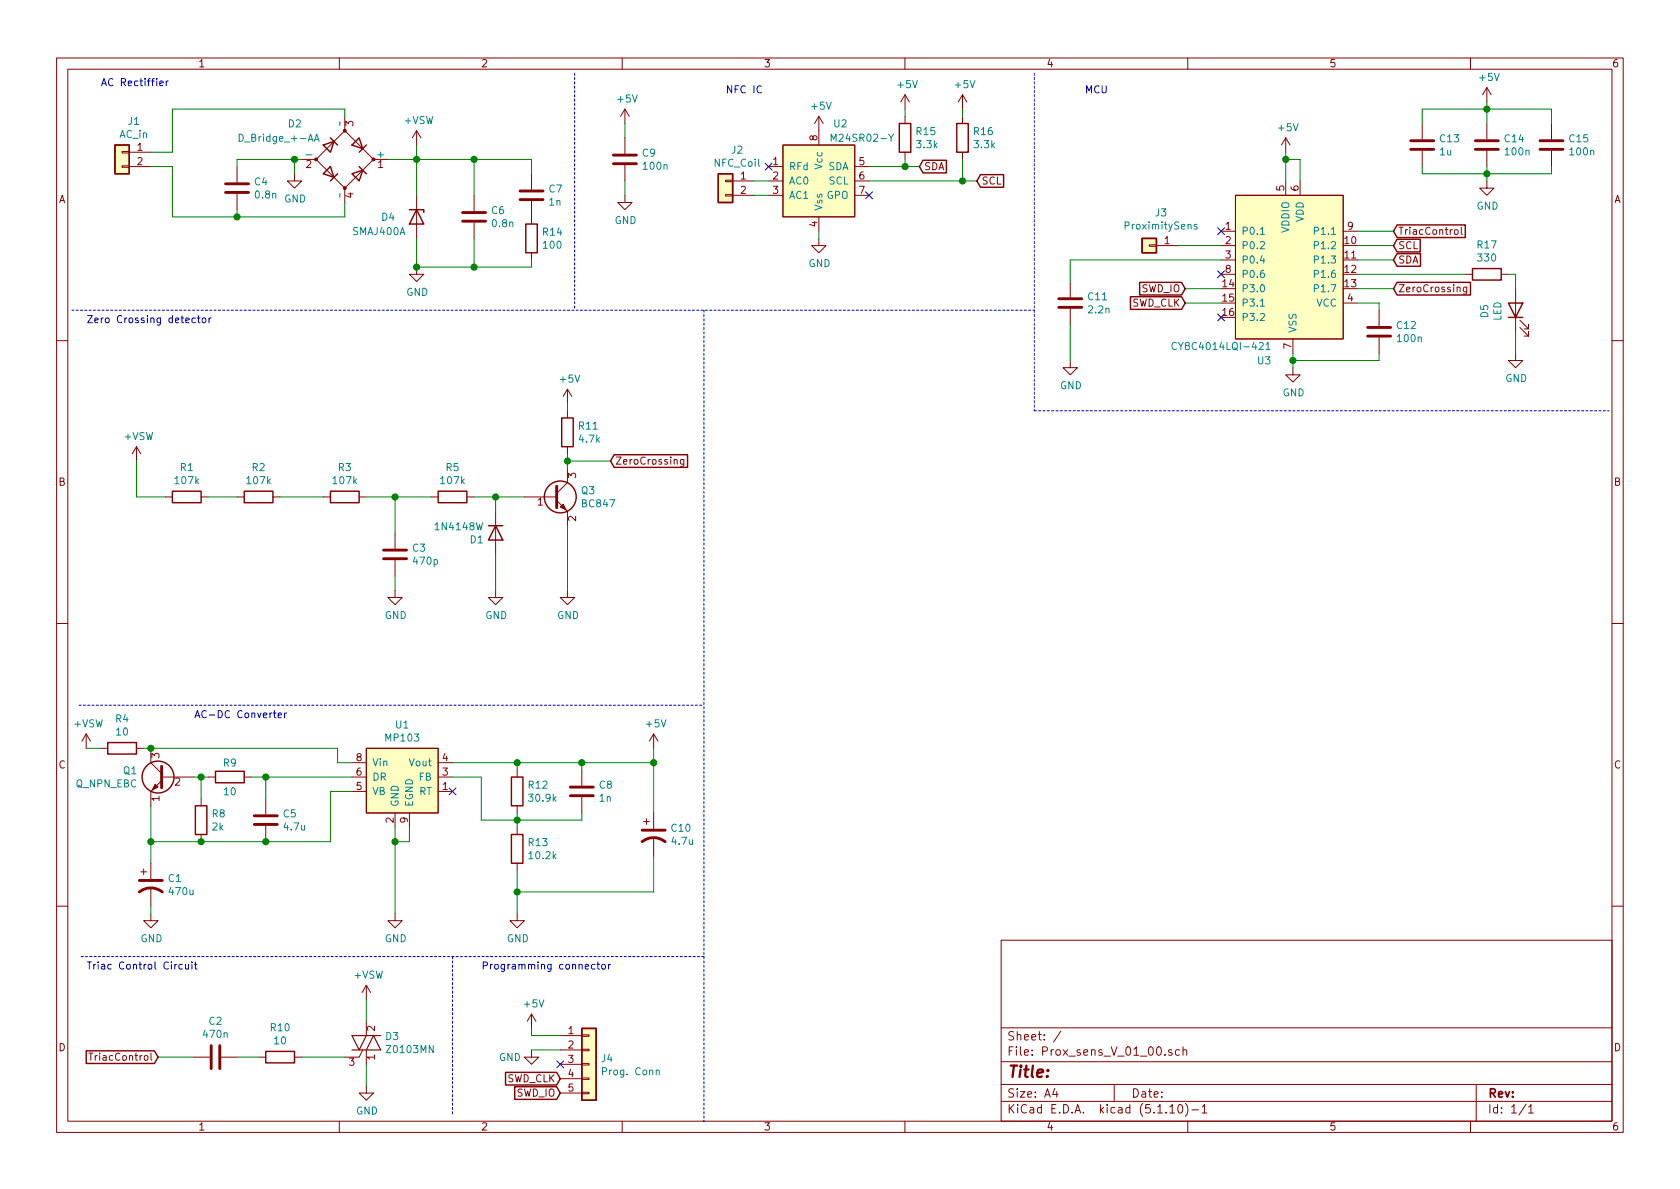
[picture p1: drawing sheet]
<svg xmlns="http://www.w3.org/2000/svg" width="297mm" height="210mm" viewBox="0 0 297 210" stroke-linecap="round" stroke-linejoin="round" font-family="sans-serif">
<g fill="none" stroke="#840000" stroke-width=".18">
<path d="M10 10.3h277v189.9h-277zM12 12.2h273v186.1h-273zM60 10.3v1.9M110 10.3v1.9M110.5 19.3v2.5M110.5 19.3l-.8 1.3M110.5 19.3l.8 1.3M160 10.3v1.9M160 16.8v2.5M160 16.8l-.7 1.2M160 16.8l.8 1.2M170.2 16.8v2.5"/>
<path d="M170.2 16.8l-.8 1.2M170.2 16.8l.7 1.2M210 10.3v1.9M260 10.3v1.9M262.9 15.5v2.5M262.9 15.5l-.8 1.3M262.9 15.5l.8 1.3M21.6 29.3h1.3v.3h-1.3zM21.6 26.8h1.3v.2h-1.3zM22.9 29.5h3.8M22.9 26.9h3.8M41.9 29.5v2.8"/>
<path d="M41.9 34.3v2.8M52.1 30.7v1.3h1.2l-1.2 1.3-1.3-1.3h1.3M53.3 28.2h2.6M55.9 28.2l5.1-5.1 5 5.1-5 5.1zM61 20.6v2.5M61 33.3v2.5M66 28.2h2.6M73.7 23.1v2.5M73.7 34.5v7.7M73.7 23.1l-.8 1.3M73.7 23.1l.7 1.3M83.8 34.5v2.8"/>
<path d="M83.8 39.4v2.8M94 30.7v2.8M94 35.6v4M110.5 34.5v1.3h1.3l-1.3 1.3-1.3-1.3h1.3M110.5 24.4v2.8M110.5 29.2v2.8M128.3 34.4h1.2v.3h-1.2zM128.3 31.9h1.2v.2h-1.2zM129.5 32h3.8M129.5 34.5h3.8M135.9 32h2.5M135.9 34.5h2.5"/>
<path d="M135.9 29.5h2.5M138.4 25.6h12.7v12.7h-12.7zM144.8 20.6l-.8 1.2M144.8 20.6v5M144.8 38.3v2.6M144.8 20.6l.7 1.2M151.1 32h2.6M151.1 34.5h2.6M151.1 29.5h2.6M160 20.6v1.2M160 26.9v1.3M170.2 20.6v1.2"/>
<path d="M170.2 26.9v1.3M218.4 34.5h19.1v25.4h-19.1zM227.3 24.4v2.5M227.3 32v2.5M227.3 24.4l-.7 1.2M227.3 24.4l.8 1.2M229.9 32v2.5M251.5 21.8v2.8M251.5 26.7v2.8M262.9 32v1.3h1.3l-1.3 1.2-1.3-1.2h1.3M262.9 21.8v2.8M262.9 26.7v2.8"/>
<path d="M274.3 21.8v2.8M274.3 26.7v2.8M73.7 47.2v1.3h1.2l-1.2 1.3-1.3-1.3h1.3M94 44.7v1.3M144.8 42.2v1.2h1.2l-1.2 1.3-1.3-1.3h1.3M189.2 49.8v2.8M189.2 54.6v2.8M203.2 43.3h1.3v.3h-1.3zM204.5 43.4h3.8M215.9 48.5h2.5M215.9 43.4h2.5M215.9 40.9h2.5"/>
<path d="M215.9 46h2.5M228.6 59.9v2.6M237.5 40.9h2.5M237.5 53.6h2.5M243.8 54.9v2.8M243.8 59.7v2.8M257.2 40.7l.2-.1 .4 .1v.5l-.1 .2h-.3l-.2-.1zM258.4 40.2v1.1l.1 .1M259.1 48.5h1.2M259.3 50.8v1l-.2 .2h-.3M259.3 50.8h-.3l-.3 .2 .2 .6h.4M265.4 48.5h1.3"/>
<path d="M268 51v7.7M268.7 57.9l1.6 1.5v-.7v.7h-.8M268.7 56.6l1.6 1.6v-.8v.8h-.8M10 60.2h2M24.1 79l-.7 1.3M24.1 79v2.5M24.1 79l.8 1.3M100.3 68.8v2.6M100.3 72.6v1.3M100.3 79v1.3M100.3 68.8l-.7 1.3M100.3 68.8l.8 1.3"/>
<path d="M189.2 63.7v1.3h1.3l-1.3 1.3-1.2-1.3h1.2M228.6 65v1.3h1.3l-1.3 1.3-1.3-1.3h1.3M268 62.5v1.2h1.2l-1.2 1.3-1.3-1.3h1.3M285 60.2h2M29.2 87.9h1.3M35.6 87.9h1.2M41.9 87.9h1.3M48.3 87.9h1.2M57.1 87.9h1.3M63.5 87.9h1.3M69.8 94.2v2.8M69.8 99.1v2.7"/>
<path d="M76.2 87.9h1.3M82.5 87.9h1.3M87.6 90.4v7.6M92.7 87.9h5.7M98.4 88.5l1.9 1.9v2.6M100.3 82.8v2.5l-1.9 1.9M120.9 81.2v1.1l-.3 .2-.3-.1M120.9 81.3l-.4-.1-.2 .3 .1 .5h.5M10 110.3h2M69.8 104.4v1.3h1.3l-1.3 1.2-1.2-1.2h1.2M87.6 104.4v1.3h1.3l-1.3 1.2-1.2-1.2h1.2M100.3 104.4v1.3h1.3l-1.3 1.2-1.2-1.2h1.2"/>
<path d="M285 110.3h2M15.2 129.8l-.7 1.3M15.2 129.8v2.5M15.2 129.8l.8 1.3M17.8 132.3h1.2M24.1 132.3h1.3M26.7 132.3v2.6l1.9 1.9M28.6 138l-1.9 1.9v2.6M28.6 137.4h5.7M36.8 137.4h1.3M43.2 137.4h1.2M62.2 139.9h2.6"/>
<path d="M62.2 137.4h2.6M62.2 134.9h2.6M64.8 132.3h12.7v11.5h-12.7zM77.5 139.9h2.5M77.5 137.4h2.5M77.5 134.9h2.5M91.4 136.1v1.3M102.9 136.1v2.8M115.6 129.8l-.8 1.3M115.6 129.8v2.5M115.6 129.8l.7 1.3M24.9 154.2h1"/>
<path d="M25.4 153.7v1M26.7 152.6v2.8M26.7 157v3.3M35.6 141.2v1.3M35.6 147.6v1.2M47 141.2v2.8M47 146v2.8M69.8 143.8v2.5M72.4 143.8v2.5M91.4 142.5v1.3M91.4 146.3v1.3M91.4 152.6v1.3"/>
<path d="M102.9 141v2.8M113.8 145.3h1M114.3 144.8v1M115.6 143.8v2.8M115.6 148.1v3.3M10 160.2h2M26.7 161.5v1.3h1.2l-1.2 1.3-1.3-1.3h1.3M64.8 174.2v2.6M64.8 174.2l-.8 1.3M64.8 174.2l.7 1.3M69.8 161.5v1.3h1.3l-1.3 1.3-1.2-1.3h1.2M91.4 161.5v1.3h1.3l-1.3 1.3-1.2-1.3h1.2"/>
<path d="M94 179.3v2.6M94 179.3l-.8 1.3M94 179.3l.7 1.3M177 166.3h108v32h-108zM285 160.2h2M15.7 186.2h.7M26.7 186.2v1.1l.2 .2M34.3 186.9h2.8M39.1 186.9h2.8M45.7 186.9h1.3M52.1 186.9h1.2M60 198.3v1.9"/>
<path d="M64.1 185.7l-.6 1.2h-2.5M64.8 192v1.3h1.2l-1.2 1.3-1.3-1.3h1.3M64.8 180.6v2.5M64.8 185.7v2.5M94 185.7v1.2h1.2l-1.2 1.3-1.3-1.3h1.3M99.1 183.1h3.8M99.1 185.7h3.8M99.1 188.2h3.8M99.1 190.7h3.8M99.1 193.3h3.8M102.9 193.2h1.2v.2h-1.2zM102.9 190.6h1.2v.3h-1.2z"/>
<path d="M102.9 185.5h1.2v.3h-1.2zM102.9 183h1.2v.3h-1.2zM102.9 188.1h1.2v.2h-1.2zM110 198.3v1.9M160 198.3v1.9M177 194.8h108M177 191.8h108M177 187.8h108M177 181.8h108M186.5 192.5l-.4 1h1M186.8 193v1M187.6 182.3l-1.3 2"/>
<path d="M197 191.8v3M206.8 195.8l.5-.5v1.5M206.8 196.8h.9M207.2 185.7a.37 .37 0 0 0-.6 .1l.1 .2 .5 .2 .1 .1-.3 .3-.4-.1M208.5 195.4l.1-.1a.8 .8 0 0 1 .5 .8 .8 .8 0 0 1-.5 .7 1 1 0 0 1-.1-1.4zM208.5 185.7l-.4-.1-.3 .3 .1 .6 .2 .1 .4-.1M209.2 185.7a.37 .37 0 0 1 .6 .1v.8M209.2 185.1v1.5M209.6 195.1a1.71 1.71 0 0 1 0 2.3M210 198.3v1.9M210.7 196.3h1.2M212.5 195.8l.5-.5v1.5"/>
<path d="M212.5 196.8h.9M260 198.3v1.9M261 191.8v6.5M269.8 195.2l-1.2 2M270.3 195.8l.4-.5v1.5M270.3 196.8h.8"/>
</g>
<g fill="none" stroke="#840000" stroke-width=".25">
<path d="M20.3 25.6h2.6v5.1h-2.6zM57.1 25.6l2-.6-.7 1.9zM57.1 30.7l1.3-1.2 .7 1.9zM58.4 24.4l1.3 1.2M59.7 30.7l-1.3 1.3M62.2 25.6l1.3-1.2 .6 1.9zM62.2 30.7l1.9-.6-.6 1.9zM63.5 29.5l1.3 1.2M64.8 25.6l-1.3 1.3M72.4 37.1h2.5v.5M73.7 37.1l1.2 2.5h-2.5zM93 39.6h2v5.1h-2z"/>
<path d="M127 30.7h2.5v5.1h-2.5zM159 21.8h2v5.1h-2zM163.2 28.3h4.1v2.3h-4.1l-.6-1.1zM169.2 21.8h2v5.1h-2zM173.4 30.9h4v2.2h-4l-.7-1.1zM247 39.8h12.1v2.2h-12.1l-.6-1.1zM199.9 52.5h9l.6 1.1-.6 1.1h-9zM201.5 49.9h7.4l.6 1.1-.6 1.2h-7.4zM201.9 42.2h2.6v2.5h-2.6zM247 49.9h13v2.3h-13l-.6-1.2zM247 42.3h4.1v2.2h-4.1l-.6-1.1zM247 44.9h4.2v2.2h-4.2l-.6-1.1z"/>
<path d="M260.3 47.5h5.1v2h-5.1zM266.7 53.6h2.5l-1.2 2.5zM266.7 56.1h2.5M99.3 73.9h2v5.1h-2zM30.5 86.9h5.1v2h-5.1zM43.2 86.9h5.1v2h-5.1zM58.4 86.9h5.1v2h-5.1zM77.5 86.9h5v2h-5zM86.4 93h2.5M87.6 93l1.3 2.5h-2.5zM108.6 80.4h13v2.2h-13l-.7-1.1zM19 131.3h5.1v2h-5.1z"/>
<path d="M38.1 136.4h5.1v2h-5.1zM90.4 137.4h2.1v5.1h-2.1zM34.5 142.5h2.1v5.1h-2.1zM90.4 147.6h2.1v5h-2.1zM15.2 185.8h12.1l.6 1.1-.6 1.2h-12.1zM47 185.9h5.1v2.1h-5.1zM89.4 189.6h9l.7 1.1-.7 1.2h-9zM91 192.2h7.4l.7 1.1-.7 1.1h-7.4zM102.9 181.9h2.5v12.7h-2.5z"/>
<circle cx="99.1" cy="87.9" r="2.82"/>
<circle cx="27.9" cy="137.4" r="2.82"/>
</g>
<g fill="none" stroke="#840000" stroke-width=".51">
<path d="M39.9 34h4M39.9 32.5h4M81.8 39.1h4.1M81.8 37.6h4.1M91.9 35.3h4.1M91.9 33.8h4.1M108.5 29h4M108.5 27.4h4M249.4 26.4h4.1M249.4 24.9h4.1M260.9 26.4h4M260.9 24.9h4"/>
<path d="M272.3 26.4h4.1M272.3 24.9h4.1M187.2 54.4h4.1M187.2 52.8h4.1M241.8 59.4h4.1M241.8 57.9h4.1M67.8 98.8h4.1M67.8 97.3h4.1M98.4 86v3.8M28.6 135.5v3.8M100.8 139.2h4.1M24.6 157.7a3.3 3.3 0 0 1 4.1 0"/>
<path d="M24.6 155.7h4.1M45 145.8h4M45 144.3h4M100.8 140.7h4.1M113.5 148.8a3.3 3.3 0 0 1 4.1 0M113.5 146.8h4.1M37.3 184.9v4.1M38.9 184.9v4.1"/>
</g>
<g fill="#840000" stroke="#840000" stroke-width=".18">
<path d="M99.1 89.7l.5-.6 .5 1.1z"/>
<path d="M27.4 138.7l.5 .5-1 .5z"/>
<circle cx="55.9" cy="28.2" r=".25"/>
<circle cx="61" cy="33.3" r=".25"/>
<circle cx="61" cy="23.1" r=".25"/>
<circle cx="66" cy="28.2" r=".25"/>
</g>
<g fill="#ffffc2" stroke="#ffffc2" stroke-width=".18">
<path d="M127 30.7h2.5v5.1h-2.5z"/>
<path d="M138.4 25.6h12.7v12.7h-12.7z"/>
<path d="M20.3 25.6h2.6v5.1h-2.6z"/>
<path d="M201.9 42.2h2.6v2.5h-2.6z"/>
<path d="M64.8 132.3h12.7v11.5h-12.7z"/>
<path d="M218.4 34.5h19.1v25.4h-19.1z"/>
<path d="M102.9 181.9h2.5v12.7h-2.5z"/>
</g>
<g fill="none" stroke="#008484" stroke-width=".18">
<path d="M42.3 23.7a.64 .64 0 0 1 .7 .7 .64 .64 0 0 1-.7 .6zM55.6 25l.4-1.3 .4 1.3M55.7 24.6h.6M60 21.6l.1 .6M60 34.3l.1 .6M147 25v-1.3l.4 .9 .4-.9v1.3M157.1 23.7l.5 .7 .4-.7M211.6 39.7h-.3l-.2 .1 .1 .2 .4 .2v.3h-.5M222.8 41.4h.8M222.8 54.1h.8M208 60.7a.6 .6 0 0 0-.8 .4 .6 .6 0 0 0 .5 .7l.3-.1M223.9 60.9l.3-.4v1.3"/>
<path d="M223.9 61.8h.7M116 189.4l.2-.2 .3 .1 .1 .8"/>
</g>
<path d="M62.2 185.7h5.1l-1.3-2.6-1.2 2.6M64.8 183.1l-1.3 2.6-1.3-2.6h5.1" fill="none" stroke="#840000" stroke-width=".2"/>
<path d="M101.6 12.9v42M182.9 12.9v59.7M12.7 54.9h170.2M124.5 54.9v143.5M182.9 72.6h101.6M14 124.7h110.5M80 169.2v27.9M124.5 169.2h-110.5" fill="none" stroke="#0000c2" stroke-width=".18" stroke-dasharray=".4 .4"/>
<g fill="none" stroke="#008400" stroke-width=".18">
<path d="M160 19.3v1.3M170.2 19.3v1.3M262.9 18v3.8M26.7 29.5h3.8v8.8h30.5v-2.5M41.9 37.1v1.2M52.1 28.2v2.5M53.3 28.2h-11.4v1.3M61 20.6v-1.3h-30.5v7.6h-3.8M68.6 28.2h25.4v2.5M73.7 25.6v8.9M83.8 28.2v6.3M110.5 21.8v2.6"/>
<path d="M110.5 32v2.5M133.3 32h2.6M133.3 34.5h2.6M153.7 32h19M153.7 29.5h8.9M160 28.2v1.3M170.2 28.2v3.8M227.3 28.2h2.6v3.8M227.3 26.9v5.1M251.5 21.8v-2.5h22.8v2.5M251.5 29.5v1.2h22.8v-1.2M262.9 29.5v2.5"/>
<path d="M73.7 42.2v5h20.3v-1.2M83.8 42.2v5M144.8 40.9v1.3M189.2 57.4v6.3M208.3 43.4h7.6M209.5 53.6h6.4M209.5 51h6.4M215.9 46h-26.7v3.8M240 53.6h3.8v1.3M240 46h6.4M240 51h6.4M240 43.4h6.4"/>
<path d="M240 40.9h6.4M240 48.5h19.1M266.7 48.5h1.3v2.5M268 58.7v3.8M100.3 71.4v1.2M228.6 62.5v2.5M243.8 62.5v1.2h-15.2M24.1 81.5v6.4h5.1M36.8 87.9h5.1M49.5 87.9h7.6M64.8 87.9h11.4M69.8 87.9v6.3"/>
<path d="M83.8 87.9h8.9M87.6 87.9v2.5M87.6 98v6.4M100.3 80.3v2.5M100.3 93v11.4M100.3 81.5h7.6M69.8 101.8v2.6M15.2 132.3h2.6M25.4 132.3h34.3v2.6h2.5M34.3 137.4h2.5M35.6 137.4v3.8M44.4 137.4h17.8"/>
<path d="M47 137.4v3.8M62.2 139.9h-3.8v8.9h-31.7M80 137.4h5.1v7.6h17.8v-1.2M80 134.9h35.6M91.4 134.9v1.2M102.9 134.9v1.2M115.6 132.3v11.5M26.7 142.5v10.1M69.8 146.3v15.2M72.4 146.3v2.5h-2.6M91.4 143.8v2.5M91.4 153.9v7.6"/>
<path d="M115.6 151.4v6.3h-24.2M26.7 160.3v1.2M64.8 176.8v3.8M27.9 186.9h6.4M41.9 186.9h3.8M53.3 186.9h7.7M64.8 188.2v3.8M94 181.9v1.2h5.1M94 185.7h5.1"/>
</g>
<g fill="none" stroke="#0000c2" stroke-width=".18">
<path d="M28.2 14.7l.7-.1-.1-.2-.4-.1-.2 .2 .1 .6h.5M29.4 14.3v.9M29.8 14.3l-.4 .2M34.5 56.3l-.3-.1-.3 .3 .2 .5h.4M34.9 56.2h.5M35.1 55.8v1.1l.3 .2M35.9 56.3l.3-.1 .1 .2v.6l-.3 .1-.3-.3zM37 56.2v.9M37.3 56.2l-.3 .3M48.3 126.1h.5M48.5 125.6v1.1l.3 .2M49.2 126.5l.6-.1-.1-.3h-.3l-.2 .2v.6h.5"/>
<path d="M50.3 126.1v.8M50.7 126.1l-.4 .2M32.2 170.6l-.3-.1-.3 .3 .1 .5h.5M32.8 170.5v.8l.3 .1 .2-.2M33.3 170.5v.9M33.9 170.1v.1M33.9 170.5v.9M34.4 170.5h.4M34.5 170.1v1.1l.3 .2M105.2 170.6l-.4-.1-.2 .3 .1 .5h.5M105.5 170.5h.5M105.7 170.1v1.1l.3 .2"/>
<path d="M106.5 170.6l.3-.1 .2 .2-.1 .6-.3 .1-.2-.3zM107.6 170.5v.9M107.9 170.5l-.3 .3"/>
</g>
<g fill="#008400" stroke="#008400" stroke-width=".25">
<circle cx="73.7" cy="47.2" r=".51"/>
<circle cx="100.3" cy="81.5" r=".51"/>
<circle cx="69.9" cy="87.9" r=".51"/>
<circle cx="87.6" cy="87.9" r=".51"/>
<circle cx="41.9" cy="38.3" r=".51"/>
<circle cx="91.4" cy="157.7" r=".51"/>
<circle cx="228.6" cy="63.7" r=".51"/>
<circle cx="227.3" cy="28.2" r=".51"/>
<circle cx="262.9" cy="19.3" r=".51"/>
<circle cx="170.2" cy="32" r=".51"/>
<circle cx="160" cy="29.5" r=".51"/>
<circle cx="262.9" cy="30.7" r=".51"/>
<circle cx="115.6" cy="134.9" r=".51"/>
<circle cx="102.9" cy="134.9" r=".51"/>
<circle cx="47" cy="137.4" r=".51"/>
<circle cx="52.1" cy="28.2" r=".51"/>
<circle cx="91.4" cy="134.9" r=".51"/>
<circle cx="83.8" cy="47.2" r=".51"/>
<circle cx="35.6" cy="137.4" r=".51"/>
<circle cx="26.7" cy="132.3" r=".51"/>
<circle cx="83.8" cy="28.2" r=".51"/>
<circle cx="47" cy="148.8" r=".51"/>
<circle cx="73.7" cy="28.2" r=".51"/>
<circle cx="35.6" cy="148.8" r=".51"/>
<circle cx="26.7" cy="148.8" r=".51"/>
<circle cx="69.9" cy="148.8" r=".51"/>
<circle cx="91.4" cy="145" r=".51"/>
</g>
<g fill="none" stroke="#000084" stroke-width=".18">
<path d="M135.3 28.8l1.2 1.3M136.5 28.8l-1.2 1.3M153.1 33.9l1.2 1.2M154.3 33.9l-1.2 1.2M215.3 40.3l1.2 1.2M215.3 55.5l1.2 1.2M215.3 47.9l1.2 1.2M216.5 40.3l-1.2 1.2M216.5 55.5l-1.2 1.2M216.5 47.9l-1.2 1.2M79.4 139.3l1.2 1.3M80.6 139.3l-1.2 1.3"/>
<path d="M98.5 187.6l1.2 1.2M99.7 187.6l-1.2 1.2"/>
</g>
<text font-size="2.8" fill="#840000" x="178" y="190.5">Title:</text>
<g font-size="2.1" fill="#840000">
<text x="178" y="184">Sheet: /</text>
<text x="178" y="186.7">File: Prox_sens_V_01_00.sch</text>
<text x="178" y="196.9">KiCad E.D.A. kicad (5.1.10)-1</text>
<text x="178" y="194.1">Size: A4</text>
<text x="200" y="194.1">Date:</text>
<text x="263" y="194.1">Rev:</text>
<text x="263" y="196.9">Id: 1/1</text>
</g>
<g font-size="1.8" fill="#840000">
<text x="35" y="11.9">1</text>
<text x="85" y="11.9">2</text>
<text x="135" y="11.9">3</text>
<text x="185" y="11.9">4</text>
<text x="235" y="11.9">5</text>
<text x="285" y="11.9">6</text>
<text x="62.5" y="22.3" transform="rotate(-90 62.5 22.3)">3</text>
<text x="24.3" y="26.7">1</text>
<text x="24.3" y="29.2">2</text>
<text x="54.1" y="29.7">2</text>
<text x="66.8" y="29.7">1</text>
<text x="136.7" y="29.2">1</text>
<text x="144.5" y="24.9" transform="rotate(-90 144.5 24.9)">8</text>
<text x="151.9" y="29.2">5</text>
<text x="10.4" y="35.9">A</text>
<text x="62.5" y="35" transform="rotate(-90 62.5 35)">4</text>
<text x="131" y="31.7">1</text>
<text x="131" y="34.3">2</text>
<text x="136.7" y="31.7">2</text>
<text x="136.7" y="34.3">3</text>
<text x="151.9" y="31.7">6</text>
<text x="151.9" y="34.3">7</text>
<text x="163.3" y="30.1">SDA</text>
<text x="173.5" y="32.6">SCL</text>
<text x="227.1" y="33.8" transform="rotate(-90 227.1 33.8)">5</text>
<text x="229.6" y="33.8" transform="rotate(-90 229.6 33.8)">6</text>
<text x="285.4" y="35.9">A</text>
<text x="144.5" y="40.1" transform="rotate(-90 144.5 40.1)">4</text>
<text x="216.7" y="40.6">1</text>
<text x="238.3" y="40.6">9</text>
<text x="247.2" y="41.5">TriacControl</text>
<text x="205.9" y="43.2">1</text>
<text x="216.7" y="43.2">2</text>
<text x="216.7" y="45.7">3</text>
<text x="237.8" y="43.2">10</text>
<text x="237.8" y="45.7">11</text>
<text x="247.2" y="44.1">SCL</text>
<text x="247.2" y="46.6">SDA</text>
<text x="201.8" y="51.7">SWD_IO</text>
<text x="216.2" y="50.8">14</text>
<text x="216.2" y="53.3">15</text>
<text x="216.7" y="48.3">8</text>
<text x="237.8" y="48.3">12</text>
<text x="237.8" y="50.8">13</text>
<text x="238.3" y="53.3">4</text>
<text x="247.2" y="51.7">ZeroCrossing</text>
<text x="200" y="54.2">SWD_CLK</text>
<text x="216.2" y="55.9">16</text>
<text x="228.3" y="61.7" transform="rotate(-90 228.3 61.7)">7</text>
<text x="108.7" y="82.2">ZeroCrossing</text>
<text x="10.4" y="85.9">B</text>
<text x="95.1" y="89.4">1</text>
<text x="101.9" y="84.6" transform="rotate(-90 101.9 84.6)">3</text>
<text x="285.4" y="85.9">B</text>
<text x="101.9" y="92.2" transform="rotate(-90 101.9 92.2)">2</text>
<text x="10.4" y="135.9">C</text>
<text x="28.2" y="134.1" transform="rotate(-90 28.2 134.1)">3</text>
<text x="63" y="137.2">6</text>
<text x="63" y="134.6">8</text>
<text x="78.3" y="137.2">3</text>
<text x="78.3" y="134.6">4</text>
<text x="285.4" y="135.9">C</text>
<text x="28.2" y="141.7" transform="rotate(-90 28.2 141.7)">1</text>
<text x="30.9" y="138.9">2</text>
<text x="63" y="139.7">5</text>
<text x="78.3" y="139.7">1</text>
<text x="69.6" y="145.5" transform="rotate(-90 69.6 145.5)">2</text>
<text x="72.1" y="145.5" transform="rotate(-90 72.1 145.5)">9</text>
<text x="10.4" y="185.9">D</text>
<text x="66.3" y="182.3" transform="rotate(-90 66.3 182.3)">2</text>
<text x="100.5" y="182.9">1</text>
<text x="100.5" y="185.4">2</text>
<text x="285.4" y="185.9">D</text>
<text x="16.6" y="187.6">TriacControl</text>
<text x="61.7" y="188.5">3</text>
<text x="66.3" y="187.4" transform="rotate(-90 66.3 187.4)">1</text>
<text x="89.5" y="191.4">SWD_CLK</text>
<text x="100.5" y="188">3</text>
<text x="100.5" y="190.5">4</text>
<text x="91.3" y="193.9">SWD_IO</text>
<text x="100.5" y="193">5</text>
<text x="35" y="199.9">1</text>
<text x="85" y="199.9">2</text>
<text x="135" y="199.9">3</text>
<text x="185" y="199.9">4</text>
<text x="235" y="199.9">5</text>
<text x="285" y="199.9">6</text>
</g>
<g font-size="1.8" fill="#0000c2">
<text x="17.8" y="15.2">AC Rectiffier</text>
<text x="128.3" y="16.5">NFC IC</text>
<text x="191.8" y="16.5">MCU</text>
<text x="15.2" y="57.1">Zero Crossing detector</text>
<text x="34.3" y="127">AC-DC Converter</text>
<text x="15.2" y="171.4">Triac Control Circuit</text>
<text x="85.1" y="171.4">Programming connector</text>
</g>
<g font-size="1.8" fill="#008484">
<text x="158.8" y="15.6">+5V</text>
<text x="169" y="15.6">+5V</text>
<text x="261.7" y="14.3">+5V</text>
<text x="22.7" y="22.1">J1</text>
<text x="51" y="22.5">D2</text>
<text x="71.5" y="21.9">+VSW</text>
<text x="109.3" y="18.1">+5V</text>
<text x="143.6" y="19.4">+5V</text>
<text x="147.5" y="22.5">U2</text>
<text x="162.1" y="23.9">R15</text>
<text x="172.2" y="23.9">R16</text>
<text x="226.1" y="23.2">+5V</text>
<text x="21.1" y="24.4">AC_in</text>
<text x="42.8" y="25.1">D_Bridge_+-AA</text>
<text x="54.3" y="27.9">-</text>
<text x="66.8" y="27.9">+</text>
<text x="113.6" y="27.7">C9</text>
<text x="126.4" y="29.5">NFC_Coil</text>
<text x="129.4" y="27.2">J2</text>
<text x="145.4" y="29.8" transform="rotate(-90 145.4 29.8)">Vcc</text>
<text x="147.6" y="25.1">M24SR02-Y</text>
<text x="162.2" y="26.2">3.3k</text>
<text x="172.3" y="26.2">3.3k</text>
<text x="254.6" y="27.5">1u</text>
<text x="254.7" y="25.2">C13</text>
<text x="266.1" y="25.2">C14</text>
<text x="266.3" y="27.5">100n</text>
<text x="277.5" y="25.2">C15</text>
<text x="277.7" y="27.5">100n</text>
<text x="45" y="32.8">C4</text>
<text x="45.2" y="35.1">0.8n</text>
<text x="50.2" y="35.8">GND</text>
<text x="97.1" y="34.1">C7</text>
<text x="113.9" y="30">100n</text>
<text x="139.4" y="30.1">RFd</text>
<text x="139.4" y="32.6">AC0</text>
<text x="139.4" y="35.2">AC1</text>
<text x="146.2" y="35.2">GPO</text>
<text x="146.4" y="30.1">SDA</text>
<text x="146.6" y="32.6">SCL</text>
<text x="62.4" y="41.6">SMAJ400A</text>
<text x="67.5" y="39">D4</text>
<text x="86.9" y="37.9">C6</text>
<text x="87.1" y="40.2">0.8n</text>
<text x="96" y="41.7">R14</text>
<text x="97.1" y="36.4">1n</text>
<text x="108.7" y="39.6">GND</text>
<text x="145.4" y="37.3" transform="rotate(-90 145.4 37.3)">Vss</text>
<text x="199.1" y="40.6">ProximitySens</text>
<text x="204.3" y="38.3">J3</text>
<text x="219.5" y="41.5">P0.1</text>
<text x="228" y="41.2" transform="rotate(-90 228 41.2)">VDDIO</text>
<text x="230.5" y="39.3" transform="rotate(-90 230.5 39.3)">VDD</text>
<text x="232.8" y="41.5">P1.1</text>
<text x="261.1" y="37.1">GND</text>
<text x="96.2" y="44">100</text>
<text x="143" y="47.2">GND</text>
<text x="219.5" y="44.1">P0.2</text>
<text x="219.5" y="46.6">P0.4</text>
<text x="232.8" y="44.1">P1.2</text>
<text x="232.8" y="46.6">P1.3</text>
<text x="261.3" y="43.9">R17</text>
<text x="261.4" y="46.2">330</text>
<text x="71.8" y="52.3">GND</text>
<text x="192.4" y="53.1">C11</text>
<text x="219.5" y="51.7">P3.0</text>
<text x="219.5" y="49.1">P0.6</text>
<text x="232.8" y="49.1">P1.6</text>
<text x="232.8" y="51.7">P1.7</text>
<text x="192.6" y="55.4">2.2n</text>
<text x="219.5" y="54.2">P3.1</text>
<text x="219.5" y="56.8">P3.2</text>
<text x="229.2" y="58.9" transform="rotate(-90 229.2 58.9)">VSS</text>
<text x="232.7" y="54.2">VCC</text>
<text x="247" y="58.2">C12</text>
<text x="263.1" y="56.2" transform="rotate(-90 263.1 56.2)">D5</text>
<text x="265.5" y="56.8" transform="rotate(-90 265.5 56.8)">LED</text>
<text x="208.3" y="61.9">CY8C4014LQI-421</text>
<text x="222.4" y="64.4">U3</text>
<text x="247.2" y="60.5">100n</text>
<text x="99.1" y="67.7">+5V</text>
<text x="187.4" y="68.8">GND</text>
<text x="226.8" y="70.1">GND</text>
<text x="266.1" y="67.6">GND</text>
<text x="22" y="77.8">+VSW</text>
<text x="102.4" y="76">R11</text>
<text x="31.9" y="83.3">R1</text>
<text x="44.6" y="83.3">R2</text>
<text x="59.8" y="83.3">R3</text>
<text x="78.9" y="83.3">R5</text>
<text x="102.5" y="78.3">4.7k</text>
<text x="31.1" y="85.6">107k</text>
<text x="43.8" y="85.6">107k</text>
<text x="59" y="85.6">107k</text>
<text x="78.1" y="85.6">107k</text>
<text x="102.8" y="87.4">Q3</text>
<text x="103" y="89.7">BC847</text>
<text x="77.2" y="93.8">1N4148W</text>
<text x="73" y="97.6">C3</text>
<text x="73.2" y="99.9">470p</text>
<text x="83.2" y="96.1">D1</text>
<text x="68" y="109.5">GND</text>
<text x="85.8" y="109.5">GND</text>
<text x="98.5" y="109.5">GND</text>
<text x="13.1" y="128.6">+VSW</text>
<text x="20.5" y="127.8">R4</text>
<text x="20.6" y="130.1">10</text>
<text x="68.3" y="131.1">MP103</text>
<text x="70" y="128.8">U1</text>
<text x="114.4" y="128.6">+5V</text>
<text x="21.8" y="136.9">Q1</text>
<text x="39.5" y="135.6">R9</text>
<text x="65.8" y="135.5">Vin</text>
<text x="72.5" y="135.5">Vout</text>
<text x="13.4" y="139.2">Q_NPN_EBC</text>
<text x="39.7" y="140.6">10</text>
<text x="65.8" y="140.6">VB</text>
<text x="65.8" y="138">DR</text>
<text x="70.5" y="142.7" transform="rotate(-90 70.5 142.7)">GND</text>
<text x="73" y="142.7" transform="rotate(-90 73 142.7)">EGND</text>
<text x="74.1" y="140.6">RT</text>
<text x="74.1" y="138">FB</text>
<text x="93.5" y="139.5">R12</text>
<text x="93.7" y="141.8">30.9k</text>
<text x="106" y="139.5">C8</text>
<text x="106" y="141.8">1n</text>
<text x="37.5" y="144.5">R8</text>
<text x="37.6" y="146.9">2k</text>
<text x="50.1" y="144.5">C5</text>
<text x="50.3" y="146.9">4.7u</text>
<text x="93.5" y="149.6">R13</text>
<text x="118.8" y="147.1">C10</text>
<text x="118.9" y="149.4">4.7u</text>
<text x="29.8" y="156">C1</text>
<text x="93.7" y="151.9">10.2k</text>
<text x="30" y="158.3">470u</text>
<text x="24.8" y="166.6">GND</text>
<text x="68" y="166.6">GND</text>
<text x="89.6" y="166.6">GND</text>
<text x="62.6" y="173.1">+VSW</text>
<text x="92.8" y="178.1">+5V</text>
<text x="36.1" y="183.5">470n</text>
<text x="37" y="181.2">C2</text>
<text x="47.9" y="182.4">R10</text>
<text x="48.6" y="184.7">10</text>
<text x="68.2" y="183.9">D3</text>
<text x="68.6" y="186.2">Z0103MN</text>
<text x="88.2" y="187.6">GND</text>
<text x="106.4" y="187.8">J4</text>
<text x="106.8" y="190.1">Prog. Conn</text>
<text x="62.9" y="197.1">GND</text>
</g>
</svg>
